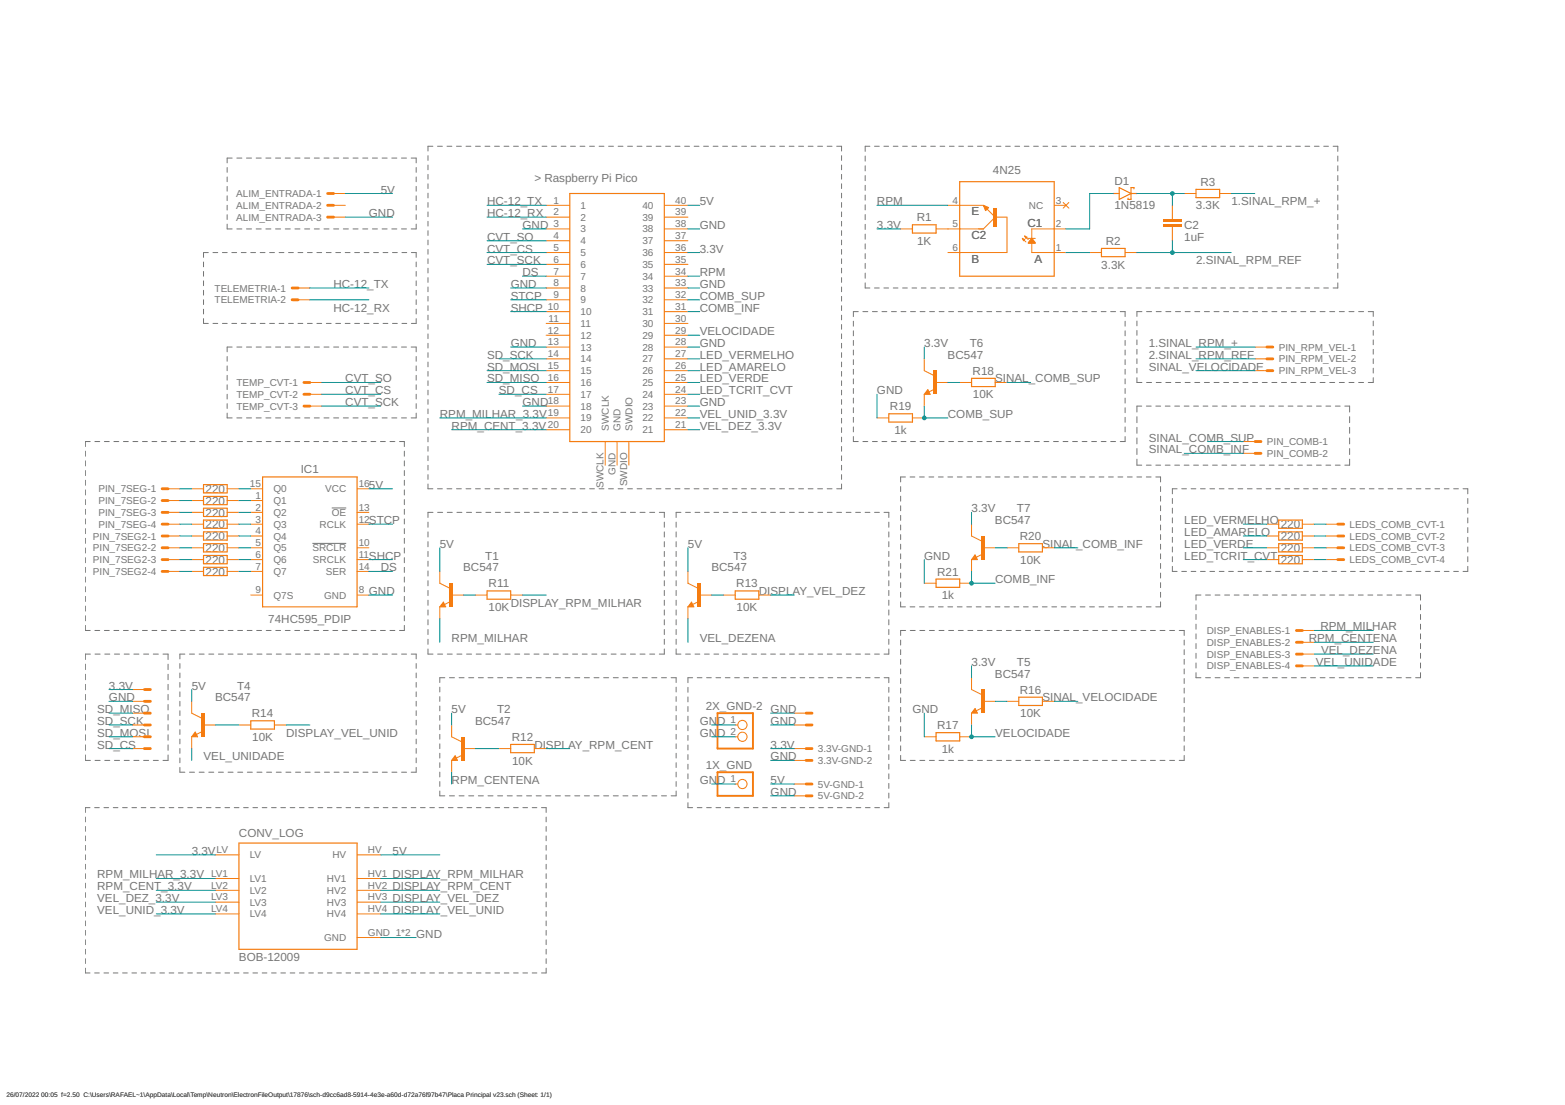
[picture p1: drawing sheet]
<svg xmlns="http://www.w3.org/2000/svg" width="841mm" height="594mm" viewBox="0 0 841 594" stroke-linecap="round" stroke-linejoin="round" font-family="sans-serif">
<g fill="none" stroke="#757575" stroke-width=".54">
<path d="M233 79h-3v2M235 79h3M240 79h3M245 79h3M250 79h3M256 79h2M261 79h2M266 79h2M271 79h2M276 79h3M281 79h3M286 79h3"/>
<path d="M291 79h3M296 79h3M302 79h2M307 79h2M312 79h2M317 79h2M322 79h3M327 79h3M332 79h3M337 79h3M342 79h3M347 79h3"/>
<path d="M353 79h2M358 79h2M363 79h2M368 79h3M373 79h3M378 79h3M383 79h3M388 79h3M393 79h3M399 79h2M404 79h2M409 79h2"/>
<path d="M414 79h2M419 79h3M424 79h3M429 79h3M434 79h3M439 79h3M445 79h2M450 79h2v2M467 79h-2v2M470 79h3M475 79h3M480 79h3"/>
<path d="M485 79h3M490 79h3M495 79h3M500 79h3M505 79h3M510 79h3M515 79h3M520 79h3M525 79h3M530 79h3M535 79h3M540 79h3"/>
<path d="M545 79h3M550 79h3M555 79h3M560 79h3M566 79h2M571 79h2M576 79h2M581 79h2M586 79h2M591 79h2M596 79h2M601 79h2"/>
<path d="M606 79h2M611 79h2M616 79h2M621 79h2M626 79h2M631 79h2M636 79h2M641 79h2M646 79h3M651 79h3M656 79h3M661 79h3"/>
<path d="M666 79h3M671 79h3M676 79h3M681 79h3M686 79h3M691 79h3M696 79h3M701 79h3M706 79h3M711 79h3M716 79h3v2M122 90v3"/>
<path d="M122 95v3M125 85h-3v3M127 85h3M132 85h3M138 85h2M143 85h3M148 85h3M153 85h3M158 85h3M164 85h2M169 85h3M174 85h3"/>
<path d="M179 85h3M185 85h2M190 85h2M195 85h3M200 85h3M205 85h3M211 85h2M216 85h2M221 85h3v3M224 90v3M224 95v3M230 84v2"/>
<path d="M230 89v2M230 94v2M230 99v2M452 84v2M452 89v2M452 94v2M452 99v2M465 84v3M465 89v3M465 94v3M465 100v2M719 84v3"/>
<path d="M719 89v3M719 94v3M719 100v2M122 100v3M122 105v3M122 110v3M122 115v3M224 100v3M224 105v3M224 110v3M224 115v3M230 104v2"/>
<path d="M230 109v2M230 114v3M230 119v3M452 104v2M452 109v2M452 114v3M452 119v3M465 105v3M465 110v3M465 115v3M719 105v3M719 110v3"/>
<path d="M719 115v3M112 136h-3v2M114 136h3M120 136h2M122 121v2h3M125 136h2M127 123h3M130 136h2M132 123h3M135 136h2M138 123h2M140 136h2"/>
<path d="M143 123h3M145 136h2M148 123h3M150 136h3M153 123h3M155 136h3M158 123h3M160 136h3M164 123h2M165 136h3M169 123h3M170 136h3"/>
<path d="M174 123h3M175 136h3M179 123h3M180 136h3M185 123h2M186 136h2M190 123h2M191 136h2M195 123h3M196 136h2M200 123h3M201 136h2"/>
<path d="M205 123h3M206 136h2M211 123h2M211 136h3M216 123h2M216 136h3M221 136h3v2M224 121v2h-3M230 124v3M230 129v3M230 134v3M230 139v3"/>
<path d="M452 124v3M452 129v3M452 134v3M452 139v3M465 121v2M465 126v3M465 131v3M465 136v3M719 121v2M719 126v3M719 131v3M719 136v3"/>
<path d="M109 141v2M109 146v3M109 151v3M109 156v3M224 141v2M224 146v3M224 151v3M224 156v3M230 144v3M230 149v3M230 154v3M230 159v3"/>
<path d="M452 144v3M452 149v3M452 154v3M452 159v3M465 142v2M465 147v3M465 152v3h2M470 155h3M475 155h3M480 155h3M485 155h3M490 155h3"/>
<path d="M495 155h3M500 155h3M505 155h3M510 155h3M515 155h3M520 155h3M525 155h3M530 155h3M535 155h3M540 155h3M545 155h3M550 155h3"/>
<path d="M555 155h3M560 155h3M566 155h2M571 155h2M576 155h2M581 155h2M586 155h2M591 155h2M596 155h2M601 155h2M606 155h2M611 155h2"/>
<path d="M616 155h2M621 155h2M626 155h2M631 155h2M636 155h2M641 155h2M646 155h3M651 155h3M656 155h3M661 155h3M666 155h3M671 155h3"/>
<path d="M676 155h3M681 155h3M686 155h3M691 155h3M696 155h3M701 155h3M706 155h3M711 155h3M719 142v2M719 147v3M719 152v3h-3M109 161v3"/>
<path d="M109 166v3M109 171v3h3M114 174h3M120 174h2M125 174h2M130 174h2M135 174h2M140 174h2M145 174h2M150 174h3M155 174h3M160 174h3"/>
<path d="M165 174h3M170 174h3M175 174h3M180 174h3M186 174h2M191 174h2M196 174h2M201 174h2M206 174h2M211 174h3M216 174h3M224 161v3"/>
<path d="M224 166v3M224 171v3h-3M230 164v3M230 169v3M230 174v3M230 180v2M452 164v3M452 169v3M452 174v3M452 180v2M459 173v2M459 178v3"/>
<path d="M461 168h-2v2M464 168h2M469 168h2M474 168h3M479 168h3M484 168h3M489 168h3M494 168h3M500 168h2M505 168h2M510 168h2M515 168h3"/>
<path d="M520 168h3M525 168h3M530 168h3M535 168h3M541 168h2M546 168h2M551 168h2M556 168h3M561 168h3M566 168h3M571 168h3M576 168h3"/>
<path d="M582 168h2M587 168h2M592 168h2M597 168h3M602 168h3v2M605 173v2M605 178v3M611 173v2M611 178v2M614 168h-3v2M616 168h3M621 168h3"/>
<path d="M627 168h2M632 168h2M637 168h3M642 168h3M647 168h3M652 168h3M658 168h2M663 168h2M668 168h3M673 168h3M678 168h3M683 168h3"/>
<path d="M689 168h2M694 168h3M699 168h3M704 168h3M709 168h3M715 168h2M720 168h2M725 168h3M730 168h3M735 168h3v2M738 173v2M738 178v2"/>
<path d="M122 192v2M122 197v2M125 187h-3v2M127 187h3M132 187h3M138 187h2M143 187h3M148 187h3M153 187h3M158 187h3M164 187h2M169 187h3"/>
<path d="M174 187h3M179 187h3M185 187h2M190 187h2M195 187h3M200 187h3M205 187h3M211 187h2M216 187h2M221 187h3v2M224 192v2M224 197v2"/>
<path d="M230 185v2M230 190v2M230 195v2M230 200v2M452 185v2M452 190v2M452 195v2M452 200v2M459 183v3M459 188v3M459 193v3M459 199v2"/>
<path d="M605 183v3M605 188v3M605 193v3M605 199v2M611 183v2M611 188v2M611 193v2M611 198v3M738 183v2M738 188v2M738 193v2M738 198v3"/>
<path d="M122 202v2M122 207v2M122 212v3M122 217v3M224 202v2M224 207v2M224 212v3M224 217v3M230 205v2M230 210v2M230 215v2M230 220v2"/>
<path d="M452 205v2M452 210v2M452 215v2M452 220v2M459 204v2M459 209v3M459 214v3M459 219v3M605 204v2M605 209v3M605 214v3M605 219v3"/>
<path d="M611 203v3h3M614 218h-3v4M616 218h3M616 206h3M621 218h3M621 206h3M626 218h3M627 206h2M631 218h3M632 206h2M636 218h3M637 206h3"/>
<path d="M641 218h3M642 206h3M647 218h2M647 206h3M652 218h2M652 206h3M657 218h2M658 206h2M662 218h2M663 206h2M667 218h2M668 206h3"/>
<path d="M672 218h2M673 206h3M677 218h3M678 206h3M682 218h3M683 206h3M687 218h3M689 206h2M692 218h3M694 206h3M697 218h3M699 206h3"/>
<path d="M702 218h3M704 206h3M707 218h3M709 206h3M713 218h2M715 206h2M718 218h2M720 206h2M723 218h2v4M725 206h3M730 206h3M738 203v3h-3"/>
<path d="M48 237h-2v3M51 237h3M56 237h3M61 237h3M66 237h3M71 237h3M77 237h2M82 237h2M87 237h2M92 237h3M97 237h3M102 237h3"/>
<path d="M107 237h3M112 237h3M117 237h3M122 222v3h3M123 237h2M127 225h3M128 237h2M132 225h3M133 237h2M138 225h2M138 237h3M143 225h3"/>
<path d="M143 237h3M148 225h3M148 237h3M153 237h3M153 225h3M158 237h3M158 225h3M164 237h2M164 225h2M169 237h2M169 225h3M174 237h2"/>
<path d="M174 225h3M179 237h3M179 225h3M184 237h3M185 225h2M189 237h3M190 225h2M194 237h3M195 225h3M199 237h3M200 225h3M204 237h3"/>
<path d="M205 225h3M210 237h2M211 225h2M215 237h2v3M216 225h2M224 222v3h-3M230 225v2M230 230v3M230 235v3M452 225v2M452 230v3M452 235v3"/>
<path d="M459 235v2h2M459 224v3M459 230v2M464 237h2M469 237h2M474 237h3M479 237h3M484 237h3M489 237h3M494 237h3M500 237h2M505 237h2"/>
<path d="M510 237h2M515 237h3M520 237h3M525 237h3M530 237h3M535 237h3M541 237h2M546 237h2M551 237h2M556 237h3M561 237h3M566 237h3"/>
<path d="M571 237h3M576 237h3M582 237h2M587 237h2M592 237h2M597 237h3M605 235v2h-3M605 224v3M605 230v2M611 224v3M611 230v3M611 235v4"/>
<path d="M725 224v3M725 230v3M725 235v4M46 243v2M46 248v2M46 253v3M46 258v3M217 243v2M217 248v2M217 253v3M217 258v3M230 240v3"/>
<path d="M230 245v3M230 250v3M230 255v3M452 240v3M452 245v3M452 250v3M452 255v3M487 256h-3v3M489 256h3M494 256h3M499 256h3M504 256h3"/>
<path d="M509 256h3M514 256h3M520 256h2M525 256h2M530 256h2M535 256h2M540 256h2M545 256h3M550 256h3M555 256h3M560 256h3M565 256h3"/>
<path d="M570 256h3M575 256h3M580 256h3M586 256h2M591 256h2M596 256h2M601 256h2M606 256h2M611 256h3M611 241v3M611 247v3h3M616 256h3"/>
<path d="M616 250h3M621 256h3v3M621 250h3M626 250h3M631 250h3M636 250h3M641 250h3M647 250h2M652 250h2M657 250h2M662 250h2M667 250h2"/>
<path d="M672 250h2M677 250h3M682 250h3M687 250h3M692 250h3M697 250h3M702 250h3M707 250h3M713 250h2M718 250h2M725 241v3M725 247v3h-2"/>
<path d="M46 263v3M46 269v2M46 274v3M46 279v3M178 273h8M217 263v3M217 269v2M217 274v3M217 279v3M230 260v3h3M233 275h-3v3M235 263h3"/>
<path d="M235 275h3M240 263h3M240 275h3M245 263h3M246 275h2M250 263h3M251 275h2M256 263h2M256 275h3M261 263h2M261 275h3M266 263h2"/>
<path d="M266 275h3M271 263h2M271 275h3M276 263h3M277 275h2M281 263h3M282 275h2M286 263h3M287 275h3M291 263h3M292 275h3M296 263h3"/>
<path d="M297 275h3M302 263h2M303 275h2M307 263h2M308 275h2M312 263h2M313 275h3M317 263h2M318 275h3M322 263h3M323 275h3M327 263h3"/>
<path d="M328 275h3M332 263h3M334 275h2M337 263h3M339 275h2M342 263h3M344 275h3M347 263h3M349 275h3M353 263h2M354 275h3v3M358 263h2"/>
<path d="M363 263h2M366 275h-3v3M368 263h3M368 275h3M373 263h3M374 275h2M378 263h3M379 275h2M383 263h3M384 275h2M388 263h3M389 275h2"/>
<path d="M393 263h3M394 275h2M399 263h2M399 275h2M404 263h2M404 275h3M409 263h2M409 275h3M414 263h2M414 275h3M419 263h3M419 275h3"/>
<path d="M424 263h3M424 275h3M429 263h3M429 275h3M434 263h3M434 275h3M439 263h3M440 275h2M445 263h2M445 275h2M450 275h2M452 260v3h-2"/>
<path d="M455 275h2M460 275h2M465 275h2M470 275h3M475 275h3v3M484 262v2M484 267v2M484 272v3M484 277v3M624 262v2M624 267v2M624 272v3"/>
<path d="M624 277v3M630 268v3M630 273v3M630 278v3M633 263h-3v2M635 263h3M640 263h3M645 263h3M650 263h3M655 263h3M660 263h3M665 263h3"/>
<path d="M670 263h3M675 263h3M680 263h3M685 263h3M690 263h3M696 263h2M701 263h2M706 263h2M711 263h2M716 263h2M721 263h2M726 263h2"/>
<path d="M731 263h2M736 263h2M741 263h2M746 263h2M751 263h3M756 263h3M761 263h3M766 263h3M771 263h3M776 263h3M781 263h3M786 263h3v2"/>
<path d="M789 268v3M789 273v3M789 278v3M46 284v3M46 289v3M46 295v2M46 300v3M168 292h18M217 284v3M217 289v3M217 295v2M217 300v3"/>
<path d="M230 281v2M230 286v3M230 291v3M230 296v3M357 281v2M357 286v3M357 291v3M357 296v3M363 281v2M363 286v3M363 291v3M363 296v3"/>
<path d="M478 281v2M478 286v3M478 291v3M478 296v3M484 282v3M484 287v3M484 293v2M484 298v2M624 282v3M624 287v3M624 293v2M624 298v2"/>
<path d="M630 284v2M630 289v3M630 294v3M630 299v3M789 284v2M789 289v3M789 294v3M789 299v3M46 305v3M46 310v3M46 315v3M217 305v3"/>
<path d="M217 310v3M217 315v3M230 302v2M230 307v3M230 312v3M230 317v3M357 302v2M357 307v3M357 312v3M357 317v3M363 302v2M363 307v3"/>
<path d="M363 312v3M363 317v3M478 302v2M478 307v3M478 312v3M478 317v3M484 303v3M484 308v3M484 313v3M484 318v3M624 303v3M624 308v3"/>
<path d="M624 313v3M624 318v3M630 305v2h3M635 307h3M640 307h3M645 307h3M645 320h-2v3M648 320h2M650 307h3M653 320h3M655 307h3M658 320h3"/>
<path d="M660 307h3M663 320h3M665 307h3M668 320h3M670 307h3M674 320h2M675 307h3M679 320h2M680 307h3M684 320h2M685 307h3M689 320h3"/>
<path d="M690 307h3M694 320h3M696 307h2M699 320h3M701 307h2M704 320h3M706 307h2M709 320h3M711 307h2M715 320h2M716 307h2M720 320h2"/>
<path d="M721 307h2M725 320h2M726 307h2M730 320h3M731 307h2M735 320h3M736 307h2M740 320h3M741 307h2M745 320h3M746 307h2M750 320h3"/>
<path d="M751 307h3M756 320h2M756 307h3M761 320h2v3M761 307h3M766 307h3M771 307h3M776 307h3M781 307h3M789 305v2h-3M46 321v2M46 326v3"/>
<path d="M46 331v3M46 336v3h2M51 339h3M56 339h3M61 339h3M66 339h3M71 339h3M77 339h2M82 339h2M87 339h2M92 339h3M97 339h3"/>
<path d="M102 339h3M107 339h3M112 339h3M117 339h3M123 339h2M128 339h2M133 339h2M138 339h3M143 339h3M148 339h3M153 339h3M158 339h3"/>
<path d="M164 339h2M169 339h2M174 339h2M179 339h3M184 339h3M189 339h3M194 339h3M199 339h3M204 339h3M210 339h2M217 321v2M217 326v3"/>
<path d="M217 331v3M217 336v3h-2M230 323v2M230 328v3M230 333v3M230 338v3M357 323v2M357 328v3M357 333v3M357 338v3M363 323v2M363 328v3"/>
<path d="M363 333v3M363 338v3M478 323v2M478 328v3M478 333v3M478 338v3M484 324v2h3M487 339h-3v3M489 326h3M489 339h3M494 326h3M494 339h3"/>
<path d="M499 326h3M499 339h3M504 326h3M505 339h2M509 326h3M510 339h2M514 326h3M515 339h3M520 326h2M520 339h3M525 326h2M525 339h3"/>
<path d="M530 326h2M530 339h3M535 326h2M536 339h2M540 326h2M541 339h2M545 326h3M546 339h3M550 326h3M551 339h3M555 326h3M556 339h3"/>
<path d="M560 326h3M561 339h3M565 326h3M567 339h2M570 326h3M572 339h2M575 326h3M577 339h3M580 326h3M582 339h3M586 326h2M587 339h3"/>
<path d="M591 326h2M592 339h3M596 326h2M598 339h2M601 326h2M603 339h2M606 326h2M608 339h3M611 326h3M613 339h3M616 326h3M618 339h3"/>
<path d="M623 339h3M624 324v2h-3M629 339h2M634 339h2v3M643 325v3M643 330v3M643 336v2M763 325v3M763 330v3M763 336v2M46 357v3M49 352h-3v3"/>
<path d="M51 352h3M56 352h3M62 352h2M67 352h2M72 352h3M77 352h3M82 352h3M88 352h2v3M90 357v3M97 357v2M99 352h-2v2M102 352h3"/>
<path d="M107 352h3M112 352h3M117 352h3M123 352h2M128 352h2M133 352h3M138 352h3M143 352h3M148 352h3M154 352h2M159 352h3M164 352h3"/>
<path d="M169 352h3M174 352h3M180 352h2M185 352h2M190 352h3M195 352h3M200 352h3M205 352h3M211 352h2M216 352h2M221 352h3v2M224 357v2"/>
<path d="M230 349v3h3M230 344v2M235 352h3M240 352h3M246 352h2M251 352h2M256 352h3M261 352h3M266 352h3M271 352h3M277 352h2M282 352h2"/>
<path d="M287 352h3M292 352h3M297 352h3M303 352h2M308 352h2M313 352h3M318 352h3M323 352h3M328 352h3M334 352h2M339 352h2M344 352h3"/>
<path d="M349 352h3M357 349v3h-3M357 344v2M363 344v2M363 349v3h3M368 352h3M374 352h2M379 352h2M384 352h2M389 352h2M394 352h2M399 352h2"/>
<path d="M404 352h3M409 352h3M414 352h3M419 352h3M424 352h3M429 352h3M434 352h3M440 352h2M445 352h2M450 352h2M455 352h2M460 352h2"/>
<path d="M465 352h2M470 352h3M478 349v3h-3M478 344v2M484 344v3M484 349v3M484 354v3M484 360v2M636 344v3M636 349v3M636 354v3M636 360v2"/>
<path d="M643 341v2M643 346v3M643 351v3M643 356v3M763 341v2M763 346v3M763 351v3M763 356v3M46 363v2M46 368v3M46 373v3M46 379v3"/>
<path d="M90 363v2M90 368v3M90 373v3M90 379v3M97 362v2M97 367v2M97 372v3M97 377v3M224 362v2M224 367v2M224 372v3M224 377v3"/>
<path d="M236 369v3M236 375v2M236 380v2M239 364h-3v3M242 364h2M247 364h2M252 364h3M257 364h3M262 364h3M267 364h3M273 364h2M278 364h2"/>
<path d="M283 364h3M288 364h3M293 364h3M299 364h2M304 364h2M309 364h3M314 364h3M319 364h3M324 364h3M330 364h2M335 364h2M340 364h3"/>
<path d="M345 364h3M350 364h3M355 364h3M361 364h2v3M363 369v3M363 375v2M363 380v2M370 370v2M370 375v2M370 380v3M372 364h-2v3M375 364h2"/>
<path d="M380 364h2M385 364h2M390 364h2M395 364h2M400 364h2M405 364h2M410 364h2M415 364h2M420 364h2M425 364h2M430 364h2M435 364h2"/>
<path d="M440 364h2M445 364h3M450 364h3M455 364h3M460 364h3M465 364h3M470 364h3M475 364h3v3M478 370v2M478 375v2M478 380v3M484 365v2"/>
<path d="M484 370v3M484 375v3M636 365v2M636 370v3M636 375v3M643 362v2h2M648 364h2M653 364h3M658 364h3M663 364h3M668 364h3M674 364h2"/>
<path d="M679 364h2M684 364h2M689 364h3M694 364h3M699 364h3M704 364h3M709 364h3M715 364h2M720 364h2M725 364h2M730 364h3M735 364h3"/>
<path d="M740 364h3M745 364h3M750 364h3M756 364h2M763 362v2h-2M46 384v3M46 390v3M46 395v3M90 384v3M90 390v3M90 395v3M97 382v3"/>
<path d="M97 387v3M97 392v3M97 397v3M224 382v3M224 387v3M224 392v3M224 397v3M236 385v2M236 390v2M236 395v2M236 400v2M363 385v2"/>
<path d="M363 390v2M363 395v2M363 400v2M370 385v3M370 390v3M370 395v3M478 385v3M478 390v3M478 395v3M484 380v3M484 385v3M484 391v2"/>
<path d="M484 396v2M636 380v3M636 385v3M636 391v2M636 396v2M46 400v3M46 406v3h3M51 409h3M56 409h3M62 409h2M67 409h2M72 409h3"/>
<path d="M77 409h3M82 409h3M90 406v3h-2M90 400v3M97 402v3M97 408v2M97 413v2h2M102 415h3M107 415h3M112 415h3M117 415h3M123 415h2"/>
<path d="M128 415h2M133 415h3M138 415h3M143 415h3M148 415h3M154 415h2M159 415h3M164 415h3M169 415h3M174 415h3M180 415h2M185 415h2"/>
<path d="M190 415h3M195 415h3M200 415h3M205 415h3M211 415h2M216 415h2M224 402v3M224 408v2M224 413v2h-3M236 405v3M236 410v3M236 415v3"/>
<path d="M363 405v3M363 410v3M363 415v3M370 401v2M370 406v2M370 411v3M370 416v3M478 401v2M478 406v2M478 411v3M478 416v3M484 401v3"/>
<path d="M484 406v3h3M489 409h3M494 409h3M499 409h3M505 409h2M510 409h2M515 409h3M520 409h3M525 409h3M530 409h3M536 409h2M541 409h2"/>
<path d="M546 409h3M551 409h3M556 409h3M561 409h3M567 409h2M572 409h2M577 409h3M582 409h3M587 409h3M592 409h3M598 409h2M603 409h2"/>
<path d="M608 409h3M613 409h3M618 409h3M623 409h3M629 409h2M636 401v3M636 406v3h-2M46 439v3M48 434h-2v3M51 434h2M56 434h2M61 434h2"/>
<path d="M66 434h2M71 434h2M76 434h2M81 434h2M86 434h2M91 434h2M96 434h2M101 434h2M106 434h2M111 434h2M116 434h2M121 434h2"/>
<path d="M126 434h2M131 434h2M136 434h2M141 434h2M146 434h2M151 434h2M156 434h2M161 434h2M166 434h2M171 434h2M176 434h2M181 434h2"/>
<path d="M186 434h2M191 434h2M196 434h2M201 434h2M206 434h2M211 434h2M216 434h2M221 434h2M226 434h2M231 434h2M236 434h2M236 420v3"/>
<path d="M236 425v3h3M241 434h2M242 428h2M246 434h2M247 428h2M251 434h2M252 428h3M256 434h2M257 428h3M261 434h2M262 428h3M266 434h2"/>
<path d="M267 428h3M271 434h2M273 428h2M276 434h2M278 428h2M281 434h3M283 428h3M286 434h3M288 428h3M291 434h2v3M293 428h3M293 439v3"/>
<path d="M299 428h2M304 428h2M309 428h3M314 428h3M319 428h3M324 428h3M330 428h2M335 428h2M340 428h3M345 428h3M350 428h3M355 428h3"/>
<path d="M363 420v3M363 425v3h-2M370 432v2h2M370 421v3M370 426v3M375 434h2M380 434h2M385 434h2M390 434h2M395 434h2M400 434h2M405 434h2"/>
<path d="M410 434h2M415 434h2M420 434h2M425 434h2M430 434h2M435 434h2M440 434h2M445 434h3M450 434h3M455 434h3M460 434h3M465 434h3"/>
<path d="M470 434h3M478 432v2h-3M478 421v3M478 426v3M46 444v3M46 449v3M46 455v2M46 460v2M293 444v3M293 449v3M293 455v2M293 460v2"/>
<path d="M46 465v2M46 470v2M46 475v2M46 480v2M293 465v2M293 470v2M293 475v2M293 480v2M46 485v3M46 490v3M46 495v3M293 485v3"/>
<path d="M293 490v3M293 495v3M46 500v3M46 505v3M46 510v3M46 515v3M293 500v3M293 505v3M293 510v3M293 515v3M46 521v2h2M51 523h2"/>
<path d="M56 523h2M61 523h2M66 523h2M71 523h2M76 523h2M81 523h2M86 523h2M91 523h2M96 523h2M101 523h2M106 523h2M111 523h2"/>
<path d="M116 523h2M121 523h2M126 523h2M131 523h2M136 523h2M141 523h2M146 523h2M151 523h2M156 523h2M161 523h2M166 523h2M171 523h2"/>
<path d="M176 523h2M181 523h2M186 523h2M191 523h2M196 523h2M201 523h2M206 523h2M211 523h2M216 523h2M221 523h2M226 523h2M231 523h2"/>
<path d="M236 523h2M241 523h2M246 523h2M251 523h2M256 523h2M261 523h2M266 523h2M271 523h2M276 523h2M281 523h3M286 523h3M293 521v2h-2"/>
</g>
<path d="M516 98h51v50h-51z" fill="none" stroke="#f57c10" stroke-width=".63"/>
<path d="M509 110h19l7 7M535 117l-7 6h-19M535 117h6v19h-32M567 110h6M571 109l3 3M574 109l-3 3M549 128l2 1h-1zM549 128l2 2M551 127l2 2M551 127l1 1h-1zM553 128h3M573 123h-19v13h19" fill="none" stroke="#f57c10" stroke-width=".54"/>
<path d="M534 112h2v10h-2z" fill-rule="evenodd" fill="#f57c10"/>
<path d="M534 112h2v10h-2zM534 112v10h2v-10z" fill="#f57c10"/>
<g fill="#f57c10" stroke="#f57c10" stroke-width=".54">
<path d="M529 111l2 1-1 1z" fill-rule="evenodd"/>
<path d="M554 128l2 3h-3z" fill-rule="evenodd"/>
</g>
<path d="M306 104h51v133h-51zM643 102h12v4h-12zM490 121h13v4h-13zM592 134h13v4h-13z" fill="none" stroke="#f57c10" stroke-width=".63"/>
<g fill="none" stroke="#f57c10" stroke-width=".54">
<path d="M293 110h13M293 117h13M357 110h13M357 117h13M636 104h7M655 104h7M293 123h13M293 136h13M293 129h13M357 123h13M357 136h13M357 129h13"/>
<path d="M484 123h6M503 123h6M586 136h6M605 136h6M293 142h13M293 148h13M293 155h13M357 142h13M357 148h13M357 155h13M293 161h13M293 168h13"/>
<path d="M293 174h13M357 161h13M357 168h13M357 174h13M293 180h13M293 187h13M293 193h13M293 199h13M357 180h13M357 187h13M357 193h13M357 199h13"/>
<path d="M293 206h13M293 212h13M293 218h13M357 206h13M357 212h13M357 218h13M293 225h13M293 231h13M325 237v13M332 237v13M338 237v13M357 225h13"/>
<path d="M357 231h13"/>
</g>
<g fill="#f57c10">
<path d="M625 121h10v1h-10z" fill-rule="evenodd"/>
<path d="M625 118h10v1h-10z" fill-rule="evenodd"/>
</g>
<g fill="#f57c10">
<path d="M625 121h10v1h-10zM625 121v1h10v-1z"/>
<path d="M625 118h10v1h-10zM625 118v1h10v-1z"/>
</g>
<g fill="none" stroke="#f57c10" stroke-width=".54">
<path d="M630 110v8M630 122v7M103 263h6M103 269h6M103 275h6M122 263h6M122 269h6M122 275h6M103 282h6M103 288h6M103 295h6M122 282h6"/>
<path d="M122 288h6M122 295h6M103 301h6M122 301h6M236 314l5 2M238 324l2 2h-4zM242 323l-3 2"/>
</g>
<path d="M598 104h3M601 101l7 3-7 3zM608 104h3M609 101h-1v6h-2M109 261h13v4h-13zM109 267h13v4h-13zM109 273h13v5h-13zM109 280h13v4h-13zM109 286h13v4h-13zM109 292h13v5h-13zM109 299h13v4h-13zM238 325v1h1l-1-2-1 2h2" fill="none" stroke="#f57c10" stroke-width=".63"/>
<path d="M241 314h2v12h-2z" fill-rule="evenodd" fill="#f57c10"/>
<path d="M241 314h2v12h-2zM241 314v12h2v-12z" fill="#f57c10"/>
<path d="M236 307v7M243 320h6M255 320h7M274 320h7M236 326v7M243 396l5 3M245 406l1 3h-3zM248 406l-3 2" fill="none" stroke="#f57c10" stroke-width=".54"/>
<path d="M262 318h12v4h-12zM245 408h-1h1v-1l-2 1h2" fill="none" stroke="#f57c10" stroke-width=".63"/>
<path d="M248 396h2v13h-2z" fill-rule="evenodd" fill="#f57c10"/>
<path d="M248 396h2v13h-2zM248 396v13h2v-13z" fill="#f57c10"/>
<path d="M370 314l5 2M372 324l1 2h-3zM375 323l-3 2M243 390v6M243 409v6M249 402h6M268 402h6M287 402h6" fill="none" stroke="#f57c10" stroke-width=".54"/>
<path d="M372 325l-1 1h1v-2l-2 2h2M274 400h13v5h-13z" fill="none" stroke="#f57c10" stroke-width=".63"/>
<path d="M375 314h2v12h-2z" fill-rule="evenodd" fill="#f57c10"/>
<path d="M375 314h2v12h-2zM375 314v12h2v-12z" fill="#f57c10"/>
<path d="M370 307v7M376 320h6M389 320h6M408 320h6M370 326v7M103 383l5 3M105 394l1 2h-3zM109 393l-3 2" fill="none" stroke="#f57c10" stroke-width=".54"/>
<path d="M395 318h13v4h-13zM105 395h1l-1-1-1 2h2" fill="none" stroke="#f57c10" stroke-width=".63"/>
<path d="M108 383h2v13h-2z" fill-rule="evenodd" fill="#f57c10"/>
<path d="M108 383h2v13h-2zM108 383v13h2v-13z" fill="#f57c10"/>
<path d="M681 282h6M700 282h6M103 377v6M522 371l5 2M103 396v6M109 390h7M128 390h7M147 390h7M524 381l1 2h-3zM528 381l-3 1" fill="none" stroke="#f57c10" stroke-width=".54"/>
<path d="M687 280h13v4h-13zM135 388h12v4h-12zM524 382v1h1l-1-1-1 1h2" fill="none" stroke="#f57c10" stroke-width=".63"/>
<path d="M527 371h2v12h-2z" fill-rule="evenodd" fill="#f57c10"/>
<path d="M527 371h2v12h-2zM527 371v12h2v-12z" fill="#f57c10"/>
<path d="M497 199l5 3M499 209l1 3h-3zM502 209l-3 2M522 364v7M528 377h7M541 377h6M560 377h7M497 396h6M516 396h6M522 383v7" fill="none" stroke="#f57c10" stroke-width=".54"/>
<path d="M499 211h-1h1v-1l-2 2h2M547 375h13v4h-13zM503 394h13v4h-13z" fill="none" stroke="#f57c10" stroke-width=".63"/>
<path d="M502 199h2v13h-2z" fill-rule="evenodd" fill="#f57c10"/>
<path d="M502 199h2v13h-2zM502 199v13h2v-13z" fill="#f57c10"/>
<path d="M497 193v6M497 212v6M503 206h6M516 206h6M535 206h6M471 225h7M490 225h7M522 288l5 3M524 298l1 3h-3zM528 298l-3 2" fill="none" stroke="#f57c10" stroke-width=".54"/>
<path d="M522 203h13v5h-13zM478 222h12v5h-12zM524 300h1l-1-1-1 2h2" fill="none" stroke="#f57c10" stroke-width=".63"/>
<path d="M527 288h2v13h-2z" fill-rule="evenodd" fill="#f57c10"/>
<path d="M527 288h2v13h-2zM527 288v13h2v-13z" fill="#f57c10"/>
<g fill="none" stroke="#f57c10" stroke-width=".54">
<path d="M179 104h7M179 110h7M179 117h7M160 155h7M160 161h7M674 187h7M674 193h7M674 199h7M167 206h6M167 212h6M167 218h6M668 237h6"/>
<path d="M668 244h6M90 263h7M90 275h7M90 269h7M135 263h6M135 275h6M135 269h6M192 263h6M192 275h6M90 295h7M90 288h7M90 282h7"/>
<path d="M135 295h6M135 288h6M135 282h6M192 295h6M192 282h6M522 282v6M528 295h7M541 295h6M560 295h7M681 295h6M681 288h6M700 295h6"/>
<path d="M700 288h6M713 295h6M713 288h6M713 282h6M90 301h7M90 307h7M103 307h6M122 307h6M135 301h6M135 307h6M135 320h6M192 301h6"/>
<path d="M192 307h6M192 320h6M497 314h6M516 314h6M522 301v6M681 301h6M700 301h6M713 301h6M700 339h6M700 345h6M700 352h6M700 358h6"/>
<path d="M71 377h7M71 371h7M71 383h7M71 390h7M71 396h7M395 390h1M395 396h1M427 383h6M427 390h6M71 402h7M427 402h6M427 409h6"/>
<path d="M395 422h1M427 428h6M427 422h6M116 460h12M192 460h13M116 472h12M116 479h12M192 472h13M192 479h13M116 485h12M116 491h12M192 485h13"/>
<path d="M192 491h13M192 504h13"/>
<circle cx="399" cy="390" r="2.5"/>
<circle cx="399" cy="396" r="2.5"/>
<circle cx="399" cy="422" r="2.5"/>
</g>
<path d="M141 256h51v70h-51zM547 292h13v5h-13zM687 292h13v5h-13zM687 286h13v4h-13zM687 299h13v4h-13zM109 305h13v4h-13zM503 311h13v5h-13zM128 453h64v57h-64z" fill="none" stroke="#f57c10" stroke-width=".63"/>
<g fill="none" stroke="#f57c10" stroke-width="1.5">
<path d="M176 104h3M176 110h3M176 117h3M157 155h3M157 161h3M681 187h3M681 193h3M681 199h3M163 206h4M163 212h4M163 218h4M674 237h4"/>
<path d="M674 244h4M87 263h3M87 269h3M87 275h3M87 282h3M87 288h3M87 295h3M719 282h3M719 288h3M719 295h3M87 301h3M87 307h3"/>
<path d="M719 301h3M697 339h3M697 345h3M697 352h3M697 358h3M78 377h3M78 371h3M78 383h3M78 390h3M78 396h3M433 383h3M433 390h3"/>
<path d="M78 402h3M433 402h3M433 409h3M433 428h3M433 422h3"/>
</g>
<path d="M386 383h19v19h-19zM386 415h19v13h-19z" fill="none" stroke="#f57c10" stroke-width="1"/>
<path d="M598 104h-12v19h-13M573 136h13M611 136h51M630 129v7" fill="none" stroke="#009292" stroke-width=".54"/>
<circle cx="630" cy="136" r="1.3" fill="#009292"/>
<path d="M629 136a1.3 1.3 0 0 1 2 0 1.3 1.3 0 0 1-2 0zM629 136a1.3 1.3 0 0 0 2 0 1.3 1.3 0 0 0-2 0z" fill="#009292"/>
<path d="M611 104h25M630 104v6M643 193h31" fill="none" stroke="#009292" stroke-width=".54"/>
<circle cx="630" cy="104" r="1.3" fill="#009292"/>
<path d="M629 104a1.3 1.3 0 0 1 2 0 1.3 1.3 0 0 1-2 0zM629 104a1.3 1.3 0 0 0 2 0 1.3 1.3 0 0 0-2 0z" fill="#009292"/>
<g fill="none" stroke="#009292" stroke-width=".54">
<path d="M186 104h25M186 117h25M370 110h6M662 104h12M281 123h12M370 123h6M274 155h19M370 155h6M370 161h6M274 187h19M370 187h6M643 187h31"/>
<path d="M281 218h12M370 218h6M370 212h6M471 212v13M497 218v7h12M198 263h13M236 295v12M370 295v12M198 320h13M497 301v13M668 301h13M59 377h12"/>
<path d="M103 371v6M243 383v7M382 390h13M382 396h13M414 390h13M414 383h13M497 383v13M414 409h13M382 422h13M414 422h13M414 428h13M205 460h31"/>
<path d="M205 504h19"/>
</g>
<circle cx="497" cy="225" r="1.3" fill="#009292"/>
<path d="M495 225a1.5 1.5 0 0 1 3 0 1.5 1.5 0 0 1-3 0zM495 225a1.5 1.5 0 0 0 3 0 1.5 1.5 0 0 0-3 0z" fill="#009292"/>
<path d="M370 168h6M522 307v7h13" fill="none" stroke="#009292" stroke-width=".54"/>
<circle cx="522" cy="314" r="1.3" fill="#009292"/>
<path d="M521 314a1.3 1.3 0 0 1 2 0 1.3 1.3 0 0 1-2 0zM521 314a1.3 1.3 0 0 0 2 0 1.3 1.3 0 0 0-2 0z" fill="#009292"/>
<path d="M370 193h6M370 199h6M370 206h6M668 282h13M668 288h13M668 295h13M522 390v6h13" fill="none" stroke="#009292" stroke-width=".54"/>
<circle cx="522" cy="396" r="1.3" fill="#009292"/>
<path d="M521 396a1.3 1.3 0 0 1 2 0 1.3 1.3 0 0 1-2 0zM521 396a1.3 1.3 0 0 0 2 0 1.3 1.3 0 0 0-2 0z" fill="#009292"/>
<g fill="none" stroke="#009292" stroke-width=".54">
<path d="M262 110h31M262 117h31M471 110h38M262 129h31M262 136h31M370 136h6M471 123h13M167 155h31M262 142h31M281 148h12M370 148h6M167 161h31"/>
<path d="M274 161h19M274 168h19M262 199h31M268 193h25M370 180h6M497 187v6M643 199h31M173 206h32M173 212h32M173 218h32M262 206h31M268 212h25"/>
<path d="M509 206h7M541 206h13M236 225h57M243 231h50M370 225h6M370 231h6M649 237h19M636 244h32M97 263h6M97 269h6M97 275h6M128 263h7"/>
<path d="M128 269h7M128 275h7M522 275v7M97 295h6M97 282h6M97 288h6M128 295h7M128 282h7M128 288h7M198 282h13M535 295h6M567 295h12"/>
<path d="M706 295h7M706 282h7M706 288h7M97 307h6M97 301h6M128 307h7M128 301h7M198 307h13M198 301h13M249 320h6M281 320h12M382 320h7"/>
<path d="M414 320h13M706 301h7M236 333v12M370 333v12M706 339h32M522 358v6M706 345h32M706 352h32M706 358h32M59 371h12M535 377h6M567 377h12"/>
<path d="M59 390h12M59 383h12M59 396h12M116 390h12M154 390h13M59 402h12M103 402v7M243 415v7M255 402h13M293 402h13M414 402h13M84 460h32"/>
<path d="M84 472h32M84 479h32M205 472h31M205 479h31M84 491h32M84 485h32M205 491h31M205 485h31"/>
</g>
<g font-size="6.3" fill="#757575">
<text x="534" y="94">4N25</text>
<text x="287" y="98">&gt; Raspberry Pi Pico</text>
<text x="599" y="99">D1</text>
<text x="645" y="100">R3</text>
<text x="205" y="104">5V</text>
<text x="262" y="110">HC-12_TX</text>
<text x="376" y="110">5V</text>
<text x="471" y="110">RPM</text>
<text x="599" y="113">1N5819</text>
<text x="643" y="113">3.3K</text>
<text x="662" y="110">1.SINAL_RPM_+</text>
<text x="198" y="117">GND</text>
<text x="262" y="117">HC-12_RX</text>
<text x="493" y="119">R1</text>
<text x="522" y="116">E</text>
<text x="281" y="123">GND</text>
<text x="376" y="123">GND</text>
<text x="471" y="123">3.3V</text>
<text x="552" y="122">C1</text>
<text x="636" y="123">C2</text>
<text x="262" y="129">CVT_SO</text>
<text x="493" y="132">1K</text>
<text x="522" y="128">C2</text>
<text x="594" y="132">R2</text>
<text x="636" y="129">1uF</text>
<text x="262" y="136">CVT_CS</text>
<text x="376" y="136">3.3V</text>
<text x="262" y="142">CVT_SCK</text>
<text x="522" y="141">B</text>
<text x="556" y="141">A</text>
<text x="643" y="142">2.SINAL_RPM_REF</text>
<text x="281" y="148">DS</text>
<text x="376" y="148">RPM</text>
<text x="592" y="144">3.3K</text>
<text x="179" y="155">HC-12_TX</text>
<text x="274" y="155">GND</text>
<text x="376" y="155">GND</text>
<text x="274" y="161">STCP</text>
<text x="376" y="161">COMB_SUP</text>
<text x="179" y="168">HC-12_RX</text>
<text x="274" y="168">SHCP</text>
<text x="376" y="168">COMB_INF</text>
<text x="376" y="180">VELOCIDADE</text>
<text x="274" y="187">GND</text>
<text x="376" y="187">GND</text>
<text x="497" y="187">3.3V</text>
<text x="521" y="187">T6</text>
<text x="617" y="187">1.SINAL_RPM_+</text>
<text x="262" y="193">SD_SCK</text>
<text x="376" y="193">LED_VERMELHO</text>
<text x="509" y="193">BC547</text>
<text x="617" y="193">2.SINAL_RPM_REF</text>
<text x="262" y="199">SD_MOSI</text>
<text x="376" y="199">LED_AMARELO</text>
<text x="523" y="202">R18</text>
<text x="617" y="199">SINAL_VELOCIDADE</text>
<text x="186" y="206">CVT_SO</text>
<text x="262" y="206">SD_MISO</text>
<text x="376" y="206">LED_VERDE</text>
<text x="535" y="206">SINAL_COMB_SUP</text>
<text x="186" y="212">CVT_CS</text>
<text x="268" y="212">SD_CS</text>
<text x="376" y="212">LED_TCRIT_CVT</text>
<text x="471" y="212">GND</text>
<text x="523" y="214">10K</text>
<text x="186" y="218">CVT_SCK</text>
<text x="281" y="218">GND</text>
<text x="376" y="218">GND</text>
<text x="478" y="221">R19</text>
<text x="236" y="225">RPM_MILHAR_3.3V</text>
<text x="376" y="225">VEL_UNID_3.3V</text>
<text x="509" y="225">COMB_SUP</text>
<text x="243" y="231">RPM_CENT_3.3V</text>
<text x="376" y="231">VEL_DEZ_3.3V</text>
<text x="481" y="233">1k</text>
<text x="617" y="237">SINAL_COMB_SUP</text>
<text x="617" y="244">SINAL_COMB_INF</text>
<text x="162" y="254">IC1</text>
<text x="198" y="263">5V</text>
<text x="110" y="265">220</text>
<text x="110" y="271">220</text>
<text x="522" y="275">3.3V</text>
<text x="547" y="275">T7</text>
<text x="110" y="278">220</text>
<text x="198" y="282">STCP</text>
<text x="535" y="282">BC547</text>
<text x="636" y="282">LED_VERMELHO</text>
<text x="110" y="284">220</text>
<text x="688" y="284">220</text>
<text x="110" y="290">220</text>
<text x="548" y="290">R20</text>
<text x="636" y="288">LED_AMARELO</text>
<text x="688" y="290">220</text>
<text x="110" y="297">220</text>
<text x="236" y="295">5V</text>
<text x="370" y="295">5V</text>
<text x="560" y="295">SINAL_COMB_INF</text>
<text x="636" y="295">LED_VERDE</text>
<text x="688" y="297">220</text>
<text x="110" y="303">220</text>
<text x="198" y="301">SHCP</text>
<text x="261" y="301">T1</text>
<text x="394" y="301">T3</text>
<text x="497" y="301">GND</text>
<text x="548" y="303">10K</text>
<text x="636" y="301">LED_TCRIT_CVT</text>
<text x="688" y="303">220</text>
<text x="110" y="309">220</text>
<text x="205" y="307">DS</text>
<text x="249" y="307">BC547</text>
<text x="382" y="307">BC547</text>
<text x="504" y="309">R21</text>
<text x="263" y="316">R11</text>
<text x="396" y="316">R13</text>
<text x="535" y="314">COMB_INF</text>
<text x="198" y="320">GND</text>
<text x="408" y="320">DISPLAY_VEL_DEZ</text>
<text x="506" y="322">1k</text>
<text x="263" y="328">10K</text>
<text x="274" y="326">DISPLAY_RPM_MILHAR</text>
<text x="396" y="328">10K</text>
<text x="144" y="335">74HC595_PDIP</text>
<text x="710" y="339">RPM_MILHAR</text>
<text x="243" y="345">RPM_MILHAR</text>
<text x="376" y="345">VEL_DEZENA</text>
<text x="703" y="345">RPM_CENTENA</text>
<text x="710" y="352">VEL_DEZENA</text>
<text x="522" y="358">3.3V</text>
<text x="547" y="358">T5</text>
<text x="707" y="358">VEL_UNIDADE</text>
<text x="535" y="364">BC547</text>
<text x="59" y="371">3.3V</text>
<text x="103" y="371">5V</text>
<text x="127" y="371">T4</text>
<text x="59" y="377">GND</text>
<text x="116" y="377">BC547</text>
<text x="548" y="373">R16</text>
<text x="560" y="377">SINAL_VELOCIDADE</text>
<text x="52" y="383">SD_MISO</text>
<text x="243" y="383">5V</text>
<text x="267" y="383">T2</text>
<text x="379" y="382">2X_GND-2</text>
<text x="414" y="383">GND</text>
<text x="490" y="383">GND</text>
<text x="52" y="390">SD_SCK</text>
<text x="135" y="386">R14</text>
<text x="255" y="390">BC547</text>
<text x="376" y="390">GND</text>
<text x="414" y="390">GND</text>
<text x="548" y="386">10K</text>
<text x="504" y="392">R17</text>
<text x="52" y="396">SD_MOSI</text>
<text x="136" y="398">10K</text>
<text x="154" y="396">DISPLAY_VEL_UNID</text>
<text x="275" y="398">R12</text>
<text x="376" y="396">GND</text>
<text x="535" y="396">VELOCIDADE</text>
<text x="52" y="402">SD_CS</text>
<text x="287" y="402">DISPLAY_RPM_CENT</text>
<text x="414" y="402">3.3V</text>
<text x="506" y="405">1k</text>
<text x="109" y="409">VEL_UNIDADE</text>
<text x="275" y="411">10K</text>
<text x="379" y="414">1X_GND</text>
<text x="414" y="409">GND</text>
<text x="243" y="422">RPM_CENTENA</text>
<text x="376" y="422">GND</text>
<text x="414" y="422">5V</text>
<text x="414" y="428">GND</text>
<text x="128" y="450">CONV_LOG</text>
<text x="103" y="460">3.3V</text>
<text x="211" y="460">5V</text>
<text x="52" y="472">RPM_MILHAR_3.3V</text>
<text x="211" y="472">DISPLAY_RPM_MILHAR</text>
<text x="52" y="479">RPM_CENT_3.3V</text>
<text x="211" y="479">DISPLAY_RPM_CENT</text>
<text x="52" y="485">VEL_DEZ_3.3V</text>
<text x="211" y="485">DISPLAY_VEL_DEZ</text>
<text x="52" y="491">VEL_UNID_3.3V</text>
<text x="211" y="491">DISPLAY_VEL_UNID</text>
<text x="224" y="504">GND</text>
<text x="128" y="517">BOB-12009</text>
</g>
<g font-size="5.4" fill="#757575">
<text x="127" y="106">ALIM_ENTRADA-1</text>
<text x="127" y="112">ALIM_ENTRADA-2</text>
<text x="297" y="109">1</text>
<text x="312" y="112">1</text>
<text x="345" y="112">40</text>
<text x="363" y="109">40</text>
<text x="512" y="109">4</text>
<text x="553" y="112">NC</text>
<text x="567" y="109">3</text>
<text x="127" y="119">ALIM_ENTRADA-3</text>
<text x="297" y="116">2</text>
<text x="312" y="119">2</text>
<text x="345" y="119">39</text>
<text x="363" y="116">39</text>
<text x="297" y="122">3</text>
<text x="312" y="125">3</text>
<text x="345" y="125">38</text>
<text x="363" y="122">38</text>
<text x="512" y="122">5</text>
<text x="567" y="122">2</text>
<text x="297" y="129">4</text>
<text x="312" y="131">4</text>
<text x="345" y="131">37</text>
<text x="363" y="129">37</text>
<text x="297" y="135">5</text>
<text x="312" y="138">5</text>
<text x="345" y="138">36</text>
<text x="363" y="135">36</text>
<text x="512" y="135">6</text>
<text x="567" y="135">1</text>
<text x="297" y="141">6</text>
<text x="363" y="141">35</text>
<text x="297" y="148">7</text>
<text x="312" y="144">6</text>
<text x="345" y="144">35</text>
<text x="363" y="148">34</text>
<text x="297" y="154">8</text>
<text x="312" y="150">7</text>
<text x="345" y="150">34</text>
<text x="363" y="154">33</text>
<text x="115" y="157">TELEMETRIA-1</text>
<text x="297" y="160">9</text>
<text x="312" y="157">8</text>
<text x="345" y="157">33</text>
<text x="363" y="160">32</text>
<text x="115" y="163">TELEMETRIA-2</text>
<text x="294" y="167">10</text>
<text x="312" y="163">9</text>
<text x="345" y="163">32</text>
<text x="363" y="167">31</text>
<text x="295" y="173">11</text>
<text x="312" y="169">10</text>
<text x="345" y="169">31</text>
<text x="363" y="173">30</text>
<text x="294" y="179">12</text>
<text x="312" y="176">11</text>
<text x="345" y="176">30</text>
<text x="363" y="179">29</text>
<text x="294" y="186">13</text>
<text x="312" y="182">12</text>
<text x="345" y="182">29</text>
<text x="363" y="186">28</text>
<text x="312" y="188">13</text>
<text x="345" y="188">28</text>
<text x="687" y="188">PIN_RPM_VEL-1</text>
<text x="294" y="192">14</text>
<text x="312" y="195">14</text>
<text x="345" y="195">27</text>
<text x="363" y="192">27</text>
<text x="687" y="195">PIN_RPM_VEL-2</text>
<text x="294" y="198">15</text>
<text x="312" y="201">15</text>
<text x="345" y="201">26</text>
<text x="363" y="198">26</text>
<text x="687" y="201">PIN_RPM_VEL-3</text>
<text x="127" y="208">TEMP_CVT-1</text>
<text x="294" y="205">16</text>
<text x="312" y="208">16</text>
<text x="345" y="208">25</text>
<text x="363" y="205">25</text>
<text x="127" y="214">TEMP_CVT-2</text>
<text x="294" y="211">17</text>
<text x="312" y="214">17</text>
<text x="345" y="214">24</text>
<text x="363" y="211">24</text>
<text x="127" y="220">TEMP_CVT-3</text>
<text x="294" y="217">18</text>
<text x="312" y="220">18</text>
<text x="345" y="220">23</text>
<text x="363" y="217">23</text>
<text x="294" y="224">19</text>
<text x="312" y="227">19</text>
<text x="345" y="227">22</text>
<text x="363" y="224">22</text>
<text x="294" y="230">20</text>
<text x="312" y="233">20</text>
<text x="327" y="232" transform="rotate(-90 327 232)">SWCLK</text>
<text x="334" y="232" transform="rotate(-90 334 232)">GND</text>
<text x="340" y="232" transform="rotate(-90 340 232)">SWDIO</text>
<text x="345" y="233">21</text>
<text x="363" y="230">21</text>
<text x="681" y="239">PIN_COMB-1</text>
<text x="681" y="246">PIN_COMB-2</text>
<text x="331" y="255" transform="rotate(-90 331 255)">GND</text>
<text x="134" y="262">15</text>
<text x="193" y="262">16</text>
<text x="324" y="262" transform="rotate(-90 324 262)">SWCLK</text>
<text x="337" y="261" transform="rotate(-90 337 261)">SWDIO</text>
<text x="53" y="265">PIN_7SEG-1</text>
<text x="137" y="268">1</text>
<text x="147" y="265">Q0</text>
<text x="175" y="265">VCC</text>
<text x="53" y="271">PIN_7SEG-2</text>
<text x="137" y="275">2</text>
<text x="147" y="271">Q1</text>
<text x="193" y="275">13</text>
<text x="53" y="277">PIN_7SEG-3</text>
<text x="137" y="281">3</text>
<text x="147" y="277">Q2</text>
<text x="178" y="277">OE</text>
<text x="193" y="281">12</text>
<text x="53" y="284">PIN_7SEG-4</text>
<text x="137" y="287">4</text>
<text x="147" y="284">Q3</text>
<text x="172" y="284">RCLK</text>
<text x="725" y="284">LEDS_COMB_CVT-1</text>
<text x="50" y="290">PIN_7SEG2-1</text>
<text x="137" y="294">5</text>
<text x="147" y="290">Q4</text>
<text x="193" y="294">10</text>
<text x="725" y="290">LEDS_COMB_CVT-2</text>
<text x="50" y="296">PIN_7SEG2-2</text>
<text x="137" y="300">6</text>
<text x="147" y="296">Q5</text>
<text x="168" y="296">SRCLR</text>
<text x="193" y="300">11</text>
<text x="725" y="296">LEDS_COMB_CVT-3</text>
<text x="50" y="303">PIN_7SEG2-3</text>
<text x="147" y="303">Q6</text>
<text x="168" y="303">SRCLK</text>
<text x="725" y="303">LEDS_COMB_CVT-4</text>
<text x="50" y="309">PIN_7SEG2-4</text>
<text x="137" y="306">7</text>
<text x="147" y="309">Q7</text>
<text x="175" y="309">SER</text>
<text x="193" y="306">14</text>
<text x="137" y="319">9</text>
<text x="147" y="322">Q7S</text>
<text x="174" y="322">GND</text>
<text x="193" y="319">8</text>
<text x="648" y="341">DISP_ENABLES-1</text>
<text x="648" y="347">DISP_ENABLES-2</text>
<text x="648" y="354">DISP_ENABLES-3</text>
<text x="648" y="360">DISP_ENABLES-4</text>
<text x="393" y="389">1</text>
<text x="393" y="395">2</text>
<text x="440" y="404">3.3V-GND-1</text>
<text x="440" y="411">3.3V-GND-2</text>
<text x="393" y="421">1</text>
<text x="440" y="423">5V-GND-1</text>
<text x="440" y="430">5V-GND-2</text>
<text x="116" y="459">LV</text>
<text x="134" y="462">LV</text>
<text x="179" y="462">HV</text>
<text x="198" y="459">HV</text>
<text x="113" y="471">LV1</text>
<text x="198" y="471">HV1</text>
<text x="113" y="478">LV2</text>
<text x="134" y="474">LV1</text>
<text x="176" y="474">HV1</text>
<text x="198" y="478">HV2</text>
<text x="113" y="484">LV3</text>
<text x="134" y="481">LV2</text>
<text x="176" y="481">HV2</text>
<text x="198" y="484">HV3</text>
<text x="113" y="490">LV4</text>
<text x="134" y="487">LV3</text>
<text x="176" y="487">HV3</text>
<text x="198" y="490">HV4</text>
<text x="134" y="493">LV4</text>
<text x="176" y="493">HV4</text>
<text x="198" y="503">GND_1*2</text>
<text x="174" y="506">GND</text>
</g>
<g font-size="3.5">
<text x="3" y="590">26/07/2022</text>
<text x="22" y="590">00:05 f=2.50 C:\Users\RAFAEL~1\AppData\Local\Temp\Neutron\ElectronFileOutput\17876\sch-d9cc6ad8-5914-4e3e-a60d-d72a76f97b47\Placa Principal v23.sch (Sheet: 1/1)</text>
</g>
</svg>
